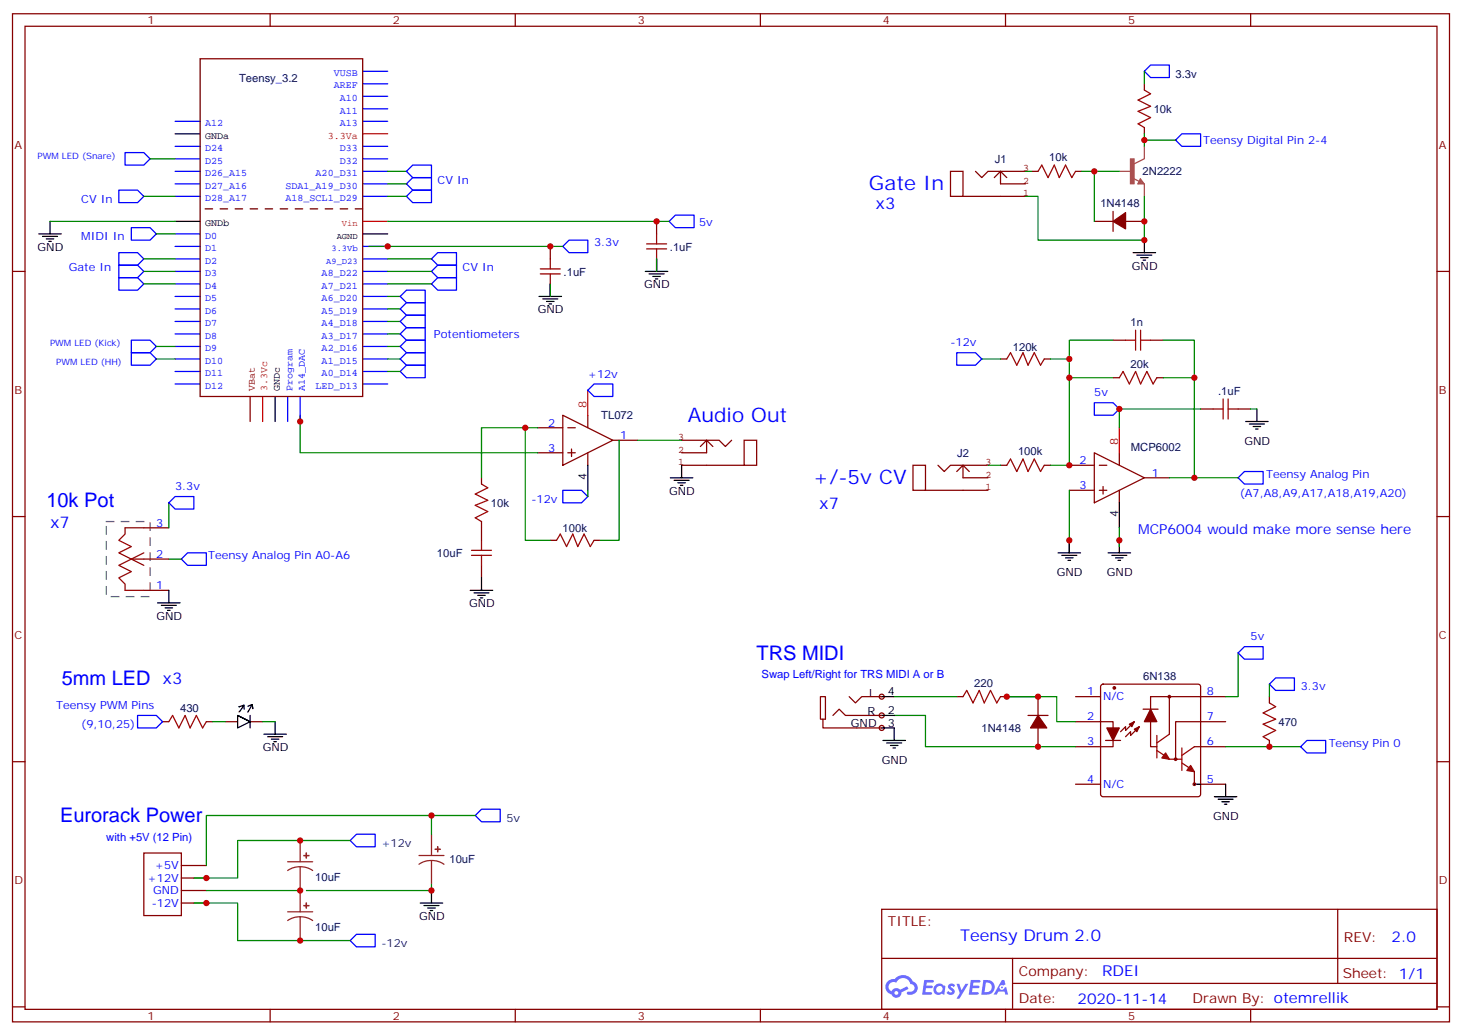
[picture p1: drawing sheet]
<svg xmlns="http://www.w3.org/2000/svg" width="412mm" height="292mm" viewBox="0 0 412 292" stroke-linecap="round" stroke-linejoin="round" font-family="sans-serif">
<g fill="none" stroke="#870000" stroke-width=".35">
<path d="M3.5 3.9h405.4v284.3h-405.4zM7.1 7.4h398.2v277.3h-398.2zM76.2 3.9v3.5M145.3 3.9v3.5M214.5 3.9v3.5M283.6 3.9v3.5M352.8 3.9v3.5M3.5 76.6h3.6M405.3 76.6h3.6M3.5 145.7h3.6M405.3 145.7h3.6M3.5 214.8h3.6"/>
<path d="M405.3 214.8h3.6M248.7 256.5h156.6v28.2h-156.6zM377.3 256.5v20.9M248.7 270.3h156.5M285.6 277.4h119.6M285.6 270.3v14.1M3.5 284h3.6M76.2 284.7v3.5M145.3 284.7v3.5M214.5 284.7v3.5M283.6 284.7v3.5M352.8 284.7v3.5"/>
<path d="M405.3 284h3.6"/>
</g>
<g fill="#5487ff">
<path d="M267.7 277.6a1.22 1.22 0 0 1 1.7 .3l-.4 .6a.47 .47 0 0 0-.3-.4 .47 .47 0 0 0-.5 .2v.1a1.23 1.23 0 0 1 .8 1.9 1.44 1.44 0 0 1-2-.2l.5-.6 .7 .4a.29 .29 0 0 0 .3-.2 .29 .29 0 0 0-.2-.3 1.04 1.04 0 0 1-.6-1.8z"/>
<path d="M260.7 276.4h2.4l.3 .2-.2 .5h-1.8l-.1 .9h1.5l.3 .4-.3 .3h-1.6l-.2 1.1 1.7 .1 .2 .3-.2 .3-2.6 .1z"/>
<path d="M273.8 276.4h2.4l.3 .2-.1 .5h-1.8l-.2 .9h1.6l.3 .4-.4 .3h-1.6l-.1 1.1 1.7 .1 .2 .3-.2 .3h-2.6z"/>
<path d="M282.6 276.4h.7l.3 1.3-.6 .3a.69 .69 0 0 0-1 .2 .69 .69 0 0 0 .4 1 .69 .69 0 0 0 .9-.6l.5-.3 .6 2.2h-.8l-.2-.8h-1.8l-.5 .8h-.8z"/>
<path d="M269.8 277.5h.8l.6 1.8 1.1-1.8h.9l-2.6 4.2h-.8l.9-1.6z"/>
<path d="M277.4 276.4l-.6 4.2h1.3a2.11 2.11 0 0 0 2.5-2.2 2.11 2.11 0 0 0-2.5-2zM278.1 277.1a1.39 1.39 0 0 1 1.7 1.5 1.39 1.39 0 0 1-1.8 1.2h-.3z"/>
<path d="M263.7 278a1.54 1.54 0 0 0-.1 2.2 1.54 1.54 0 0 0 2.2 .1l.6 .3 .3-2.3-.2-.3h-.4a1.49 1.49 0 0 0-2.4 0zM264 279a.94 .94 0 0 1 1.8 0 .94 .94 0 0 1-1.8 0z"/>
<path d="M250.4 276.8a2.18 2.18 0 0 0 1.1 3.7 1.44 1.44 0 0 0 1.6 .9 1.44 1.44 0 0 0 1.2-1.5l2-1-.5-.7-1.9 1a1.47 1.47 0 0 0-2.4 .4 1.39 1.39 0 0 1-.7-1.9 1.39 1.39 0 0 1 2-.5 2.12 2.12 0 0 1 2.2-1.3 2.12 2.12 0 0 1 1.9 1.7 1.14 1.14 0 0 1 1.1 1.4 1.14 1.14 0 0 1-1.7 .7 .43 .43 0 0 0-.5 .4 .43 .43 0 0 0 .4 .5 1.98 1.98 0 0 0 2.5-1.3 1.98 1.98 0 0 0-1.2-2.5 3.1 3.1 0 0 0-5.3-.7l-.9 .1zM252.3 280.1a.55 .55 0 0 1 1.1 0 .55 .55 0 0 1-1.1 0z"/>
<circle cx="282.6" cy="278.5" r=".26"/>
</g>
<g fill="none" stroke="#870000" stroke-width=".35">
<path d="M322.8 23.6v1.8M322.8 36v1.7M291 48.3h1.8M303.4 48.3h1.8M314 59.6v5.7M308.7 62.4h5.3M317.5 62.4h5.3M314 96h3.5M324.6 96h3.5M158.7 117.1l14.2 7.1-14.2 7zM165.8 117.1v3.5M282.2 101.2h1.8"/>
<path d="M294.6 101.2h1.7M314 106.5h1.7M326.3 106.5h1.8M135.8 134.8v1.7M151.7 120.6h7M151.7 127.7h7M160.2 120.6h2.1M160.2 127.7h2.1M161.2 126.6v2.2M165.8 127.7v3.5M172.9 124.2h7M282.2 131.2h1.8"/>
<path d="M294.6 131.2h1.7M301.6 131.2h7.1M301.6 138.3h7.1M308.7 127.7l14.1 7.1-14.1 7zM310.1 131.2h2.1M310.1 138.3h2.1M311.1 137.2v2.1M315.7 127.7v3.5M315.7 138.3v3.5M322.8 134.8h7M135.8 147.1v5.3M135.8 159.5v3.5"/>
<path d="M155.2 152.4h1.8M167.6 152.4h1.7M269.9 196.5h1.7M282.2 196.5h1.8M292.8 196.5v5.3M303.4 196.5h7M310.7 193.2l.4-.2h26.9l.5 .2 .2 .5v30.3l-.3 .5-.4 .2h-26.9l-.4-.2-.3-.5v-30.3zM329.8 196.5v10.6M345.7 196.5h-21.1v14.1h1.7M290 201.8h5.6M292.8 205.3v5.3M303.4 203.6h10.6v7h-10.6"/>
<path d="M311.9 208.8h4.2M320 203.6l-2.5 2.4v-1l-1.4 1.4M321.4 205l-2.5 2.4v-1l-1.4 1.4M322.4 200h4.3M336.9 217.7v3.5M336.9 210.6h8.8M345.7 203.6h-14.1v10.5M303.4 221.2h7M338.7 221.2h7"/>
<circle cx="329.8" cy="196.5" r=".35"/>
<circle cx="331.6" cy="214.1" r=".35"/>
<circle cx="336.9" cy="221.2" r=".35"/>
</g>
<path d="M102.3 37.7h7.1M102.3 62.4h7.1M74.1 111.8v7.1M165.8 110.1v7M315.7 120.6v7.1" fill="none" stroke="#f00" stroke-width=".35"/>
<g fill="none" stroke="#000" stroke-width=".35">
<path d="M49.4 37.7h7M10.9 66h6.4M12 66.7h4.2M13.1 67.4h2.1M13.8 68.1h.7M14.1 62.4v3.6M49.4 62.4h7M102.3 66h7.1M319.6 71.3h6.4M320.7 72h4.2M321.7 72.7h2.1M322.4 73.4h.7"/>
<path d="M322.8 67.7v3.6M77.6 111.8v7.1M165.8 131.2v7.1M298.4 155.9h6.4M299.5 156.6h4.2M300.6 157.3h2.1M301.3 158h.7M301.6 152.4v3.5M312.6 155.9h6.3M313.6 156.6h4.3M314.7 157.3h2.1M315.4 158h.7"/>
<path d="M315.7 141.8v7.1M315.7 152.4v3.5M132.6 166.5h6.4M133.7 167.2h4.2M134.8 167.9h2.1M135.5 168.6h.7M135.8 163v3.5M336.9 221.2h1.8"/>
</g>
<g fill="none" stroke="#a10000" stroke-width=".35">
<path d="M322.8 25.4l1.8 1.1-3.6 1.7 3.6 1.8-3.6 1.4 3.6 1.8-3.6 1.7 1.8 1.1M292.8 48.3l1.1-1.7 1.7 3.5 1.8-3.5 1.4 3.5 1.8-3.5 1.7 3.5 1.1-1.8M317.5 96h2.8M320.3 93.1v5.7M321.7 96h2.9M321.7 93.1v5.7M284 101.2l1-1.7 1.8 3.5 1.8-3.5 1.4 3.5 1.7-3.5 1.8 3.5 1.1-1.8M315.7 106.5l1.1-1.7 1.8 3.5 1.7-3.5 1.4 3.5 1.8-3.5 1.8 3.5 1-1.8M135.8 136.5l1.8 1.1-3.5 1.7 3.5 1.8-3.5 1.4 3.5 1.8-3.5 1.7 1.7 1.1M284 131.2l1-1.7 1.8 3.5 1.8-3.5 1.4 3.5 1.7-3.5 1.8 3.5 1.1-1.8M133 156.6h5.6M133 155.2h5.6"/>
<path d="M135.8 152.4v2.8M135.8 156.6v2.9M157 152.4l1-1.8 1.8 3.6 1.8-3.6 1.4 3.6 1.7-3.6 1.8 3.6 1.1-1.8M271.6 196.5l1.1-1.8 1.8 3.6 1.7-3.6 1.4 3.6 1.8-3.6 1.8 3.6 1-1.8M326.3 207.4v6.4M326.3 211.7l2.1 1.4M329.8 207.1l-3.5 2.4M329.8 214.1h3.6M333.4 215.2l2.1 1.4M333.4 211v6.3M336.9 210.6l-3.5 2.5"/>
</g>
<g fill="none" stroke="#008700" stroke-width=".35">
<path d="M322.8 37.7v3.6M322.8 39.5h8.8M289.3 55.4h3.5v12.3h30v-12.3M289.3 48.3h1.7M305.2 48.3h10.5M308.7 48.3v14.1M14.1 62.4h35.3M109.4 62.4h79.3M314 96h-12.4v10.5M328.1 96h8.8v10.5M84.7 117.1v10.6h67M276.9 101.2h5.3"/>
<path d="M296.3 101.2h5.3M314 106.5h-12.4v24.7h-5.3M328.1 106.5h8.8v28.3h-7.1M148.2 120.6h-12.4v14.2M174.6 124.2v28.2h-5.3M278.7 131.2h3.5M301.6 138.3v17.6M336.9 134.8h12.3M315.7 148.9v5.3M292.8 196.5h-8.8h14.1v7.1h5.3M252.2 201.8h8.9v8.8h42.3"/>
</g>
<g fill="none" stroke="#850000" stroke-width=".35">
<path d="M268.1 48.3h3.5v7.1h-3.5zM271.6 55.4h17.7M275.2 48.3l1.7 1.8 1.8-1.8h3.5M280.5 50.1l1.7-1.8v3.6h7.1M282.2 48.3h7.1M282.2 48.3l1.8 1.8M70.6 111.8v7.1M257.5 131.2h3.6v7.1h-3.6zM261.1 138.3h17.6M264.6 131.2l1.7 1.8 1.8-1.8h3.5M269.9 133l1.7-1.8v3.6h7.1M271.6 131.2h7.1"/>
<path d="M271.6 131.2l1.8 1.8"/>
</g>
<path d="M315.7 48.3h3.5M319.6 50.3l1.7 .9M321.7 50.4l1 1.5h-1.7zM321.7 51.2l.2 .3h-.6l.4-.7 .7 .9h-1.1M322.8 41.3l-.1 3.5-2.8 1.4M322.8 51.9v3.5" fill="none" stroke="#a64a4a" stroke-width=".35"/>
<path d="M318.9 44.8h1v7.1h-1z" fill="#a64a4a" stroke="#a64a4a" stroke-width=".28"/>
<g fill="#870000" stroke="#870000" stroke-width=".35">
<path d="M314 62.4l3.5-2.4v4.6z"/>
<path d="M312.2 205.3h3.5l-1.7 3.5z"/>
<path d="M320 205.7l1.4-.7-.7 1.4z"/>
<path d="M318.6 204.3l1.4-.7-.7 1.4z"/>
<path d="M324.6 200l1.7 3.6h-3.5z"/>
<path d="M292.8 201.8l2.5 3.5h-4.6z"/>
<circle cx="314.3" cy="194" r=".35"/>
</g>
<g fill="none" stroke="#00f" stroke-width=".35">
<path d="M49.4 34.2h7M102.3 27.2h7.1M102.3 30.7h7.1M102.3 34.2h7.1M102.3 23.6h7.1M102.3 20.1h7.1M333.4 37.7h5.3v3.6h-5.3l-1.8-1.8zM49.4 41.3h7M49.4 44.8h7M49.4 48.3h7M49.4 51.9h7M49.4 55.4h7"/>
<path d="M102.3 41.3h7.1M102.3 44.8h7.1M102.3 48.3h7.1M102.3 51.9h7.1M102.3 55.4h7.1M49.4 69.5h7M49.4 66h7M49.4 73h7M49.4 76.6h7M102.3 69.5h7.1M102.3 73h7.1M102.3 76.6h7.1"/>
<path d="M190.5 60.7h5.3v3.5h-5.3l-1.8-1.8zM49.4 97.7h7M49.4 94.2h7M49.4 90.7h7M49.4 87.1h7M49.4 83.6h7M49.4 80.1h7M102.3 97.7h7.1M102.3 94.2h7.1M102.3 90.7h7.1M102.3 87.1h7.1M102.3 83.6h7.1"/>
<path d="M102.3 80.1h7.1M49.4 101.2h7M49.4 104.8h7M49.4 108.3h7M81.1 111.8v7.1M84.7 111.8v7.1M102.3 101.2h7.1M102.3 104.8h7.1M102.3 108.3h7.1M351 133h5.3v3.5h-5.3l-1.8-1.7z"/>
</g>
<path d="M56.4 16.6h45.9v95.2h-45.9z" fill="none" stroke="#600" stroke-width=".35"/>
<path d="M102.3 58.9h-45.9" fill="none" stroke="#600" stroke-width=".35" stroke-dasharray="2.1 2.1"/>
<g fill="#a10000" stroke="#a10000" stroke-width=".35">
<path d="M328.8 212.4l1 1.7-2.1-.3z"/>
<path d="M335.8 215.9l1.1 1.8-2.1-.4z"/>
</g>
<g fill="#f0f0f0" stroke="#870000" stroke-width=".35">
<circle cx="248.7" cy="205.3" r=".71"/>
<circle cx="248.7" cy="201.8" r=".71"/>
<circle cx="248.7" cy="196.5" r=".71"/>
</g>
<g fill="none" stroke="#000" stroke-width=".35">
<path d="M44.4 170h6.4M45.5 170.7h4.2M46.6 171.4h2.1M47.3 172.2h.7M47.6 166.5v3.5M248.7 196.5h3.5M248.7 201.8h3.5M248.7 205.3h3.5M342.5 224.7h6.4M343.6 225.4h4.2M344.7 226.1h2.1M345.4 226.8h.7"/>
<path d="M345.7 221.2v3.5"/>
</g>
<path d="M40.6 157.7h7M40.6 148.9h7M40.6 166.5h7M239.5 196.5l1.8 1.8 1.8-1.8h5.6M358.1 196.5v1.8M63.5 203.6h10.6M232.1 202.8h.7v-6.3h-1.4v6.3h.7v2.5h16.6M234.9 201.8l1.8-1.8 1.8 1.8h10.2M358.1 208.8v1.8" fill="none" stroke="#870000" stroke-width=".35"/>
<g fill="none" stroke="#008700" stroke-width=".35">
<path d="M40.6 55.4h8.8M109.4 55.4h5.3M109.4 51.9h5.3M109.4 48.3h5.3M40.6 76.6h8.8M40.6 73h8.8M44.1 66h5.3M109.4 76.6h12.3M109.4 73h12.3M40.6 80.1h8.8M109.4 97.7h3.5M109.4 94.2h3.5"/>
<path d="M109.4 90.7h3.5M109.4 87.1h3.5M109.4 83.6h3.5M109.4 80.1h12.3M109.4 104.8h3.5M109.4 101.2h3.5M47.6 141.8v7.1M47.6 157.7h3.6M252.2 196.5h17.7M349.2 184.1v12.4h-3.5M345.7 210.6h21.2"/>
</g>
<path d="M358.1 198.3l1.7 1-3.5 1.8 3.5 1.7-3.5 1.5 3.5 1.7-3.5 1.8 1.8 1" fill="none" stroke="#a10000" stroke-width=".35"/>
<g fill="none" stroke="#00f" stroke-width=".35">
<path d="M33.5 53.6h5.3l1.8 1.8-1.8 1.8h-5.3zM114.7 51.9l1.7-1.8h5.3v3.5h-5.3zM114.7 48.3l1.7-1.7h5.3v3.5h-5.3zM116.4 53.6h5.3v3.6h-5.3l-1.7-1.8zM33.5 71.3h5.3l1.8 1.7-1.8 1.8h-5.3zM33.5 74.8h5.3l1.8 1.8-1.8 1.7h-5.3zM33.5 78.3h5.3l1.8 1.8-1.8 1.7h-5.3zM37 64.2h5.3l1.8 1.8-1.8 1.7h-5.3zM123.5 78.3h5.3v3.5h-5.3l-1.8-1.7zM123.5 74.8h5.3v3.5h-5.3l-1.8-1.7zM123.5 71.3h5.3v3.5h-5.3l-1.8-1.8zM114.7 99.5h5.2v3.5h-5.2l-1.8-1.8z"/>
<path d="M114.7 96h5.2v3.5h-5.2l-1.8-1.8zM114.7 92.4h5.2v3.6h-5.2l-1.8-1.8zM114.7 88.9h5.2v3.5h-5.2l-1.8-1.7zM114.7 85.4h5.2v3.5h-5.2l-1.8-1.8zM114.7 81.8h5.2v3.6h-5.2l-1.8-1.8zM114.7 103h5.2v3.5h-5.2l-1.8-1.7zM52.9 155.9h5.3v3.6h-5.3l-1.7-1.8zM366.9 210.6l1.8-1.8h5.2v3.6h-5.2z"/>
</g>
<path d="M30 147.1h12.3v21.2h-12.3z" fill="none" stroke="#666" stroke-width=".35" stroke-dasharray="2.1 2.1"/>
<path d="M37 157.7l3.6 1.8M37 157.7h3.6M40.6 148.9h-5.3v1.7l-1.8 1.8 3.5 1.8-3.5 1.7 3.5 1.8-3.5 1.8 3.5 1.7-3.5 1.8 1.8 1.7v1.8h5.3M40.6 155.9l-3.6 1.8" fill="none" stroke="#900" stroke-width=".35"/>
<path d="M67 201.8l3.6 1.8-3.6 1.7v-3.5l3.6 1.8z" fill="#fff" stroke="#000" stroke-width=".35"/>
<g fill="none" stroke="#000" stroke-width=".35">
<path d="M182 76.6h6.4M183.1 77.3h4.2M184.1 78h2.2M184.9 78.7h.7M185.2 73v3.6M152 83.6h6.4M153.1 84.3h4.2M154.2 85h2.1M154.9 85.7h.7M155.2 80.1v3.5M351.4 118.9h6.3M352.4 119.6h4.3"/>
<path d="M354.5 115.4v3.5M189.1 134.8h6.3M190.1 135.5h4.3M191.2 136.2h2.1M191.9 136.9h.7M192.3 131.2v3.6M353.5 120.3h2.1M354.2 121h.7M67.5 199.3l1.4-.4-1.5 1.9M68.8 199l.1 1M70 199.2l1.1-.4-1.2 2.1M71.1 198.9l.3 1"/>
<path d="M70.6 201.8v3.5M74.4 207.1h6.4M75.5 207.8h4.2M76.6 208.5h2.1M77.3 209.2h.7M77.6 203.6v3.5M249.1 208.8h6.3M250.1 209.5h4.3M251.2 210.3h2.1M251.9 211h.7M252.2 205.3v3.5M118.5 254.7h6.4"/>
<path d="M119.6 255.4h4.2M120.6 256.1h2.2M121.4 256.8h.7M121.7 251.2v3.5"/>
</g>
<g fill="none" stroke="#a10000" stroke-width=".35">
<path d="M152.4 77.3h5.6M152.4 75.8h5.6M155.2 73v2.8M155.2 77.3v2.8M182.4 70.2h5.6M182.4 68.8h5.6M185.2 66v2.8M185.2 70.2v2.8M342.2 115.4h2.8M345 112.5v5.7M346.4 115.4h2.8M346.4 112.5v5.7"/>
<path d="M47.6 203.6l1.1-1.8 1.7 3.5 1.8-3.5 1.4 3.5 1.8-3.5 1.7 3.5 1.1-1.7"/>
</g>
<g fill="none" stroke="#870000" stroke-width=".35">
<path d="M155.2 69.5v3.5M185.2 62.4v3.6M185.2 73v3.6M155.2 80.1v3.5M338.7 115.4h3.5M349.2 115.4h3.6M45.9 203.6h1.7M58.2 203.6h1.8M40.6 240.6h10.6v17.6h-10.6zM51.2 247.6h7M51.2 251.2h7M51.2 254.7h7"/>
<path d="M51.2 244.1h7"/>
</g>
<g fill="none" stroke="#008700" stroke-width=".35">
<path d="M322.8 20.1v3.5M42.3 44.8h7.1M104.1 69.5h54.6M185.2 73v3.6M44.1 97.7h5.3M155.2 80.1v3.5M44.1 101.2h5.3M338.7 115.4h-23v5.2M352.8 115.4h1.7M151.7 120.6h-3.5v31.8h7M165.8 138.3v1.8M179.9 124.2h12.4"/>
<path d="M358.1 193v3.5M60 203.6h3.5M74.1 203.6h3.5M98.8 237.1h-31.8v10.5h-12.3M121.7 235.3v-5.3h-63.5v14.1M121.7 230h12.4M54.7 254.7h12.3v10.6h31.8M58.2 251.2h26.5M121.7 249.4v1.8h-35.3"/>
</g>
<g fill="none" stroke="#00f" stroke-width=".35">
<path d="M324.6 18.3h5.2v3.6h-5.2l-1.8-1.8zM35.3 43h5.3l1.7 1.8-1.7 1.8h-5.3zM158.7 69.5l1.8-1.8h5.3v3.6h-5.3zM37 96h5.3l1.8 1.7-1.8 1.8h-5.3zM37 99.5h5.3l1.8 1.7-1.8 1.8h-5.3zM269.9 99.5h5.3l1.7 1.7-1.7 1.8h-5.3zM167.6 108.3h5.3v3.5h-5.3l-1.8-1.7zM308.7 113.6h5.3l1.7 1.8-1.7 1.7h-5.3zM158.7 138.3h5.3l1.8 1.8-1.8 1.7h-5.3zM49.4 140.1h5.3v3.5h-5.3l-1.8-1.8zM349.2 184.1l1.8-1.7h5.3v3.5h-5.3zM359.8 191.2h5.3v3.5h-5.3l-1.7-1.7z"/>
<path d="M38.8 201.8h5.3l1.8 1.8-1.8 1.7h-5.3zM100.5 235.3h5.3v3.5h-5.3l-1.7-1.7zM135.8 228.2h5.3v3.6h-5.3l-1.7-1.8zM100.5 263.5h5.3v3.6h-5.3l-1.7-1.8z"/>
</g>
<g fill="none" stroke="#8c2424" stroke-width=".35">
<path d="M84.7 237.1v6M121.7 235.3v6M81.1 257.2h7.1M81.1 243.1h7.1M84.7 258.6l-1.9 .2-1.7 .8M84.7 258.6l1.8 .2 1.7 .8M84.7 244.5l-1.9 .2-1.7 .8M84.7 244.5l1.8 .2 1.7 .8M84.7 244.5v12.7M84.7 258.6v6.7M118.2 241.3h7M121.7 242.7l-1.8 .2-1.7 .9"/>
<path d="M121.7 242.7l1.9 .3 1.6 .8M121.7 242.7v6.7"/>
</g>
<g fill="#8c2424" stroke="#8c2424" stroke-width=".35">
<path d="M85.7 255.4h1.4z"/>
<path d="M86.4 254.7v1.4z"/>
<path d="M85.7 241.3h1.4z"/>
<path d="M86.4 240.6v1.4z"/>
<path d="M122.8 239.5l1.4 .1z"/>
<path d="M123.4 238.8l.1 1.4z"/>
</g>
<path d="M192.3 131.2h17.6M192.3 124.2h7M199.3 124.2h3.5l1.8 1.7 1.8-1.7M199.3 124.2l-1.7 1.7M201.1 125.9l-1.8-1.7v3.5h-7M209.9 124.2h3.5v7h-3.5z" fill="none" stroke="#850000" stroke-width=".35"/>
<g fill="#c00">
<circle cx="308.7" cy="48.3" r=".88"/>
<circle cx="322.8" cy="39.5" r=".88"/>
<circle cx="322.8" cy="67.7" r=".88"/>
<circle cx="322.8" cy="62.4" r=".88"/>
<circle cx="84.7" cy="118.9" r=".88"/>
<circle cx="301.6" cy="106.5" r=".88"/>
<circle cx="336.9" cy="106.5" r=".88"/>
<circle cx="301.6" cy="101.2" r=".88"/>
<circle cx="315.7" cy="152.4" r=".88"/>
<circle cx="301.6" cy="152.4" r=".88"/>
<circle cx="292.8" cy="210.6" r=".88"/>
<circle cx="292.8" cy="196.5" r=".88"/>
<circle cx="148.2" cy="120.6" r=".88"/>
<circle cx="84.7" cy="251.2" r=".88"/>
<circle cx="84.7" cy="265.3" r=".88"/>
<circle cx="84.7" cy="237.1" r=".88"/>
<circle cx="121.7" cy="230" r=".88"/>
<circle cx="185.2" cy="62.4" r=".88"/>
<circle cx="301.6" cy="131.2" r=".88"/>
<circle cx="336.9" cy="134.8" r=".88"/>
<circle cx="315.7" cy="115.4" r=".88"/>
<circle cx="155.2" cy="69.5" r=".88"/>
<circle cx="109.4" cy="69.5" r=".88"/>
<circle cx="58.2" cy="254.7" r=".88"/>
<circle cx="58.2" cy="247.6" r=".88"/>
<circle cx="358.1" cy="210.6" r=".88"/>
<circle cx="284" cy="196.5" r=".88"/>
<circle cx="121.7" cy="251.2" r=".88"/>
</g>
<g font-size="5.6" fill="#00f">
<text x="245.1" y="53.6">Gate In</text>
<text x="194" y="118.9">Audio Out</text>
<text x="229.3" y="136.5">+/-5v CV</text>
<text x="13.1" y="143">10k Pot</text>
<text x="213.4" y="186.1">TRS MIDI</text>
<text x="17.4" y="193.2">5mm LED</text>
<text x="16.9" y="231.9">Eurorack Power</text>
</g>
<g font-size="4.6" fill="#00f">
<text x="246.9" y="58.9">x3</text>
<text x="231.1" y="143.6">x7</text>
<text x="14.1" y="148.9">x7</text>
<text x="45.9" y="193">x3</text>
<text x="270.8" y="265.5">Teensy Drum 2.0</text>
</g>
<g font-size="4.2" fill="#00f">
<text x="392.5" y="265.7">2.0</text>
<text x="310.9" y="275.3">RDEI</text>
<text x="304" y="283.1">2020-11-14</text>
</g>
<text font-size="3.9" fill="#00f" x="321" y="150.6">MCP6004 would make more sense here</text>
<g font-size="3.9" fill="#800">
<text x="250.5" y="261.1">TITLE:</text>
<text x="379.1" y="265.7">REV:</text>
<text x="287.4" y="275.3">Company:</text>
<text x="378.7" y="275.9">Sheet: 1/1</text>
<text x="287.4" y="282.9">Date:</text>
<text x="336.4" y="283">Drawn By: otemrellik</text>
</g>
<g font-size="3.2" fill="#800">
<text x="41.6" y="6.9">1</text>
<text x="110.8" y="6.9">2</text>
<text x="179.9" y="6.9">3</text>
<text x="249.1" y="6.9">4</text>
<text x="318.2" y="6.9">5</text>
<text x="4.1" y="42">A</text>
<text x="405.9" y="42">A</text>
<text x="4.1" y="111.1">B</text>
<text x="405.9" y="111.1">B</text>
<text x="4.1" y="180.3">C</text>
<text x="405.9" y="180.3">C</text>
<text x="4.1" y="249.4">D</text>
<text x="405.9" y="249.4">D</text>
<text x="41.6" y="287.7">1</text>
<text x="110.8" y="287.7">2</text>
<text x="179.9" y="287.7">3</text>
<text x="249.1" y="287.7">4</text>
<text x="318.2" y="287.7">5</text>
</g>
<g font-size="3.2" fill="#000080">
<text x="67.4" y="23.1">Teensy_3.2</text>
<text x="331.6" y="21.9">3.3v</text>
<text x="325.4" y="31.8">10k</text>
<text x="280.6" y="45.9">J1</text>
<text x="296" y="45.5">10k</text>
<text x="322.3" y="49.5">2N2222</text>
<text x="310.4" y="58.3">1N4148</text>
<text x="189" y="70.7">.1uF</text>
<text x="159" y="77.7">.1uF</text>
<text x="318.9" y="92.1">1n</text>
<text x="285.7" y="98.9">120k</text>
<text x="318.9" y="103.7">20k</text>
<text x="343.6" y="111.5">.1uF</text>
<text x="169.6" y="118.3">TL072</text>
<text x="270" y="128.8">J2</text>
<text x="287.2" y="128.4">100k</text>
<text x="319" y="127.1">MCP6002</text>
<text x="138.5" y="143">10k</text>
<text x="158.7" y="150">100k</text>
<text x="123.2" y="157.1">10uF</text>
<text x="322.4" y="191.9">6N138</text>
<text x="274.8" y="193.7">220</text>
<text x="50.8" y="200.7">430</text>
<text x="276.9" y="206.5">1N4148</text>
<text x="360.6" y="204.7">470</text>
<text x="142.9" y="231.8">5v</text>
<text x="107.6" y="238.8">+12v</text>
<text x="126.8" y="243.5">10uF</text>
<text x="88.9" y="248.4">10uF</text>
<text x="88.9" y="262.5">10uF</text>
<text x="107.6" y="267.1">-12v</text>
</g>
<g font-size="3.2" fill="#00f">
<text x="339.4" y="40.7">Teensy Digital Pin 2-4</text>
<text x="123.5" y="51.9">CV In</text>
<text x="22.9" y="57.2">CV In</text>
<text x="197.2" y="63.7">5v</text>
<text x="22.9" y="67.7">MIDI In</text>
<text x="167.6" y="69.5">3.3v</text>
<text x="19.4" y="76.6">Gate In</text>
<text x="130.5" y="76.6">CV In</text>
<text x="122.4" y="95.4">Potentiometers</text>
<text x="268.1" y="97.7">-12v</text>
<text x="165.8" y="106.5">+12v</text>
<text x="308.7" y="111.8">5v</text>
<text x="154.6" y="120.3">2</text>
<text x="175" y="123.8">1</text>
<text x="154.6" y="127.4">3</text>
<text x="304.5" y="130.9">2</text>
<text x="304.5" y="137.9">3</text>
<text x="324.9" y="134.4">1</text>
<text x="357.2" y="134.8">Teensy Analog Pin</text>
<text x="49.4" y="138.3">3.3v</text>
<text x="149.9" y="141.8">-12v</text>
<text x="349.7" y="140.1">(A7,A8,A9,A17,A18,A19,A20)</text>
<text x="44.1" y="148.5">3</text>
<text x="44.1" y="157.3">2</text>
<text x="58.7" y="157.7">Teensy Analog Pin A0-A6</text>
<text x="44.1" y="166.2">1</text>
<text x="352.8" y="180.6">5v</text>
<text x="214.8" y="191.2">Swap Left/Right for TRS MIDI A or B</text>
<text x="306.7" y="196.1">1</text>
<text x="311.1" y="197.6">N/C</text>
<text x="340.4" y="196.1">8</text>
<text x="366.9" y="194.7">3.3v</text>
<text x="15.9" y="200">Teensy PWM Pins</text>
<text x="306.7" y="203.2">2</text>
<text x="340.4" y="203.2">7</text>
<text x="22.9" y="205.3">(9,10,25)</text>
<text x="306.7" y="210.3">3</text>
<text x="340.4" y="210.3">6</text>
<text x="374.8" y="210.6">Teensy Pin 0</text>
<text x="306.7" y="220.8">4</text>
<text x="340.4" y="220.8">5</text>
<text x="311.1" y="222.2">N/C</text>
<text x="30" y="237.1">with +5V (12 Pin)</text>
<text x="43.7" y="245.2">+5V</text>
<text x="41.6" y="248.7">+12V</text>
<text x="42.8" y="255.8">-12V</text>
<text x="43.2" y="252.2">GND</text>
</g>
<g font-size="3.2">
<text x="10.6" y="70.7">GND</text>
<text x="319.3" y="76">GND</text>
<text x="181.7" y="81.3">GND</text>
<text x="151.7" y="88.4">GND</text>
<text x="351" y="125.4">GND</text>
<text x="165.5" y="135.4" transform="rotate(-90 165.5 135.4)">4</text>
<text x="188.8" y="139.5">GND</text>
<text x="315.4" y="145.9" transform="rotate(-90 315.4 145.9)">4</text>
<text x="298.1" y="162.5">GND</text>
<text x="312.2" y="162.5">GND</text>
<text x="132.3" y="171.3">GND</text>
<text x="44.1" y="174.8">GND</text>
<text x="245.2" y="196.5">L</text>
<text x="250.5" y="196.1">4</text>
<text x="244.7" y="201.8">R</text>
<text x="250.5" y="201.4">2</text>
<text x="240" y="205">GND</text>
<text x="250.5" y="205">3</text>
<text x="74.1" y="211.9">GND</text>
<text x="248.7" y="215.4">GND</text>
<text x="342.2" y="231.3">GND</text>
<text x="118.2" y="259.5">GND</text>
</g>
<g font-size="3.2" fill="#f00">
<text x="165.5" y="115" transform="rotate(-90 165.5 115)">8</text>
<text x="315.4" y="125.6" transform="rotate(-90 315.4 125.6)">8</text>
</g>
<g font-size="2.8" fill="#00f">
<text x="94.1" y="21.4">VUSB</text>
<text x="94.1" y="25">AREF</text>
<text x="95.8" y="28.5">A10</text>
<text x="57.9" y="35.5">A12</text>
<text x="95.8" y="32">A11</text>
<text x="95.8" y="35.5">A13</text>
<text x="57.9" y="42.6">D24</text>
<text x="57.9" y="46.1">D25</text>
<text x="95.8" y="46.1">D32</text>
<text x="95.8" y="42.6">D33</text>
<text x="57.9" y="49.7">D26_A15</text>
<text x="57.9" y="53.2">D27_A16</text>
<text x="80.6" y="53.2">SDA1_A19_D30</text>
<text x="89" y="49.7">A20_D31</text>
<text x="57.9" y="56.7">D28_A17</text>
<text x="80.6" y="56.7">A18_SCL1_D29</text>
<text x="57.9" y="67.3">D0</text>
<text x="57.9" y="70.8">D1</text>
<text x="57.9" y="74.3">D2</text>
<text x="57.9" y="77.9">D3</text>
<text x="90.7" y="77.9">A8_D22</text>
<text x="57.9" y="81.4">D4</text>
<text x="90.7" y="81.4">A7_D21</text>
<text x="57.9" y="84.9">D5</text>
<text x="57.9" y="88.5">D6</text>
<text x="90.7" y="88.5">A5_D19</text>
<text x="90.7" y="84.9">A6_D20</text>
<text x="57.9" y="92">D7</text>
<text x="57.9" y="95.5">D8</text>
<text x="90.7" y="95.5">A3_D17</text>
<text x="90.7" y="92">A4_D18</text>
<text x="57.9" y="99">D9</text>
<text x="90.7" y="99">A2_D16</text>
<text x="57.9" y="102.6">D10</text>
<text x="57.9" y="106.1">D11</text>
<text x="90.7" y="106.1">A0_D14</text>
<text x="90.7" y="102.6">A1_D15</text>
<text x="57.9" y="109.6">D12</text>
<text x="82.5" y="110.4" transform="rotate(-90 82.5 110.4)">Program</text>
<text x="86" y="110.4" transform="rotate(-90 86 110.4)">A14_DAC</text>
<text x="89" y="109.6">LED_D13</text>
</g>
<g font-size="2.8">
<text x="57.9" y="39.1">GNDa</text>
<text x="57.9" y="63.8">GNDb</text>
<text x="78.9" y="110.4" transform="rotate(-90 78.9 110.4)">GNDc</text>
</g>
<g font-size="2.8" fill="#f00">
<text x="92.4" y="39.1">3.3Va</text>
<text x="75.4" y="110.4" transform="rotate(-90 75.4 110.4)">3.3Vc</text>
</g>
<g font-size="2.8" fill="#840000">
<text x="288.6" y="51.8">2</text>
<text x="288.6" y="48.3">3</text>
<text x="288.6" y="55.4">1</text>
<text x="71.9" y="110.4" transform="rotate(-90 71.9 110.4)">VBat</text>
<text x="191.3" y="124.1">3</text>
<text x="191.3" y="131.2">1</text>
<text x="191.3" y="127.7">2</text>
<text x="278" y="131.2">3</text>
<text x="278" y="134.7">2</text>
<text x="278" y="138.3">1</text>
</g>
<g font-size="2.5" fill="#00f">
<text x="10.6" y="44.8">PWM LED (Snare)</text>
<text x="93.5" y="70.8">3.3Vb</text>
<text x="92" y="74.3">A9_D23</text>
<text x="14.1" y="97.7">PWM LED (Kick)</text>
<text x="15.9" y="103">PWM LED (HH)</text>
</g>
<text font-size="2.5" fill="#f00" x="96.4" y="63.8">Vin</text>
<text font-size="2.5" x="95" y="67.3">AGND</text>
</svg>
